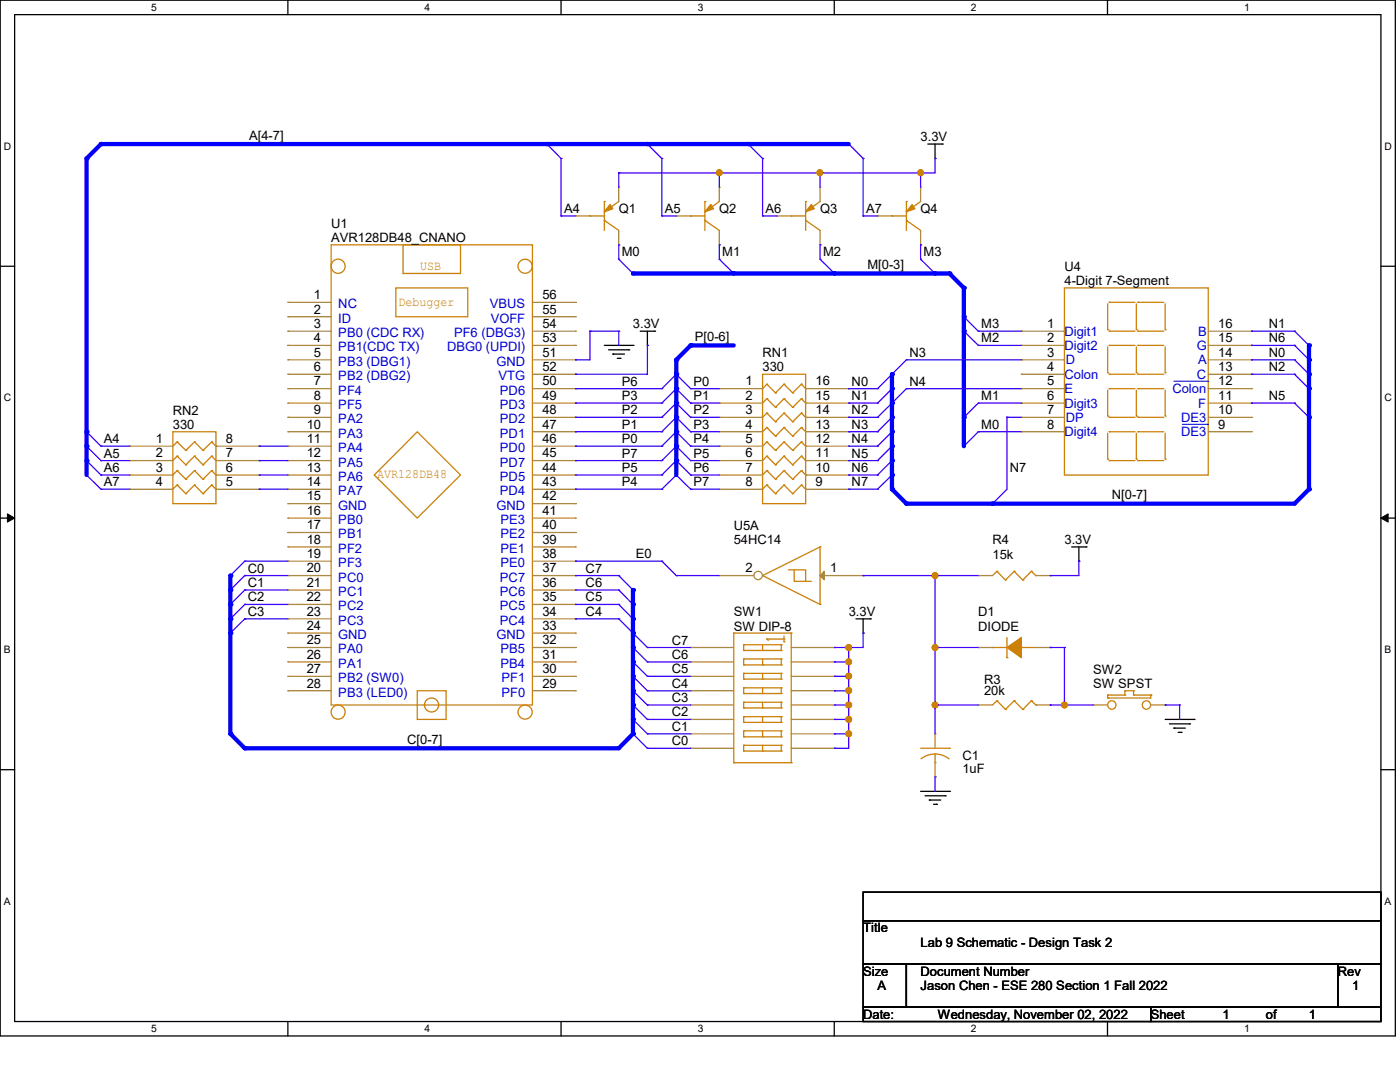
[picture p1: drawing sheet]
<svg xmlns="http://www.w3.org/2000/svg" width="279mm" height="216mm" viewBox="0 0 279 216" stroke-linecap="round" stroke-linejoin="round" font-family="sans-serif">
<path d="M0 0h278.5v206.7h-278.5zM2.9 2.9h272.7v200.9h-272.7z" fill="none" stroke="#000" stroke-width=".25"/>
<g fill="#fff">
<path d="M30.2 .3h1.1v2.3h-1.1z"/>
<path d="M30.2 204.1h1.1v2.3h-1.1z"/>
</g>
<path d="M57.4 0v2.9M57.4 203.8v2.9" fill="none" stroke="#000" stroke-width=".25"/>
<g fill="#fff">
<path d="M84.7 .3h1.1v2.3h-1.1z"/>
<path d="M84.7 204.1h1.1v2.3h-1.1z"/>
</g>
<path d="M112 0v2.9M112 203.8v2.9" fill="none" stroke="#000" stroke-width=".25"/>
<g fill="#fff">
<path d="M139.2 .3h1.1v2.3h-1.1z"/>
<path d="M139.2 204.1h1.1v2.3h-1.1z"/>
</g>
<path d="M166.5 0v2.9M166.5 203.8v2.9" fill="none" stroke="#000" stroke-width=".25"/>
<g fill="#fff">
<path d="M193.8 .3h1.1v2.3h-1.1z"/>
<path d="M193.8 204.1h1.1v2.3h-1.1z"/>
</g>
<path d="M221 0v2.9M221 203.8v2.9" fill="none" stroke="#000" stroke-width=".25"/>
<g fill="#fff">
<path d="M248.3 .3h1.1v2.3h-1.1z"/>
<path d="M248.3 204.1h1.1v2.3h-1.1z"/>
<path d="M.8 28h1.4v2.3h-1.4z"/>
<path d="M276.3 28h1.4v2.3h-1.4z"/>
<path d="M.8 78.2h1.4v2.3h-1.4z"/>
<path d="M276.3 78.2h1.4v2.3h-1.4z"/>
</g>
<path d="M0 53.1h2.9M275.6 53.1h2.9" fill="none" stroke="#000" stroke-width=".25"/>
<g fill="#fff">
<path d="M.8 128.5h1.3v2.2h-1.3z"/>
<path d="M276.3 128.5h1.3v2.2h-1.3z"/>
</g>
<path d="M0 103.4h2.9M275.6 103.4h2.9" fill="none" stroke="#000" stroke-width=".25"/>
<path d="M1.5 102.5l1.4 .9-1.4 .8zM275.6 103.4l1.4-.9v1.7z" fill="#000" stroke="#000" stroke-width=".2"/>
<g fill="#fff">
<path d="M.8 178.7h1.3v2.2h-1.3z"/>
<path d="M276.3 178.7h1.3v2.2h-1.3z"/>
</g>
<g fill="none" stroke="#000" stroke-width=".25">
<path d="M185.2 28.7h2.8M186.6 31.6h.1M186.6 28.7v2.9M188 28.7h.1M120.6 68.9h5.7M121.5 69.8h4M122.3 70.7h.1M122.3 70.7h2.3M123.2 71.5h.5M123.7 71.5h.1M125.5 69.8h.1M126.3 68.9h.1"/>
<path d="M127.8 66.1h2.8M129.2 68.9h.1M129.2 66.1v2.8M130.6 66.1h.1M213.9 109.1h2.8M215.3 112h.1M215.3 109.1v2.9M216.7 109.1h.1M170.8 123.5h2.9M172.3 126.3h.1M172.3 123.5v2.8M173.7 123.5h.1"/>
<path d="M0 153.6h2.9M183.7 157.9h5.8M184.6 158.8h4M185.5 159.6h.1M185.5 159.6h2.2M188.6 158.8h.1M189.5 157.9h.1M232.5 143.6h5.8M233.4 144.4h4M234.3 145.3h.1M234.3 145.3h2.3M235.1 146.1h.6"/>
<path d="M235.7 146.1h.1M237.4 144.4h.1M238.3 143.6h.1M275.6 153.6h2.9M172.3 178h103.3v5.7h-103.3zM186.3 160.5h.6M186.9 160.5h.1M172.3 183.7h103.3v8.7h-103.3zM172.3 192.4h8.6v8.6h-8.6zM180.9 192.4h86.1v8.6h-86.1zM267 192.4h8.6v8.6h-8.6zM172.3 201h57.4v2.8h-57.4z"/>
<path d="M229.7 201h45.9v2.8h-45.9z"/>
</g>
<g fill="none" stroke="#4200ff" stroke-width=".25">
<path d="M109.1 28.7h.1M109.1 28.7l2.9 2.9M129.2 28.7h.1M129.2 28.7l2.9 2.9M149.3 28.7h.1M149.3 28.7l2.9 2.9M169.4 28.7h.1M169.4 28.7l2.9 2.9M123.5 51.7h.1M123.5 51.7l2.8 2.9M143.6 51.7h.1M143.6 51.7l2.8 2.9"/>
<path d="M163.7 51.7h.1M163.7 51.7l2.8 2.9M183.7 51.7h.1M183.7 51.7l2.9 2.9M132.1 77.6h.1M135 74.7h.1M135 77.6h.1M135 74.7l2.8 2.9M135 74.7l-2.9 2.9M135 77.6l2.8 2.8M135 77.6l-2.9 2.8M175.1 77.6h.1"/>
<path d="M178 74.7h.1M178 74.7l-2.9 2.9M178 77.6l-2.9 2.8M180.9 71.8l-2.9 2.9M180.9 77.6l-2.9 2.8M192.4 63.2h.1M192.4 66.1h.1M192.4 63.2l2.8 2.9M192.4 66.1l2.8 2.8M258.4 66.1h.1M258.4 68.9h.1M258.4 71.8h.1"/>
<path d="M258.4 74.7h.1M258.4 66.1l2.8 2.8M258.4 68.9l2.8 2.9M258.4 71.8l2.8 2.9M258.4 74.7l2.8 2.9M17.3 86.1h.1M17.3 89h.1M17.3 91.9h.1M17.3 94.8h.1M17.3 86.1l2.9 2.9M17.3 89l2.9 2.9M17.3 91.9l2.9 2.9"/>
<path d="M17.3 94.8l2.9 2.8M132.1 80.4h.1M132.1 83.3h.1M132.1 86.1h.1M132.1 89h.1M132.1 91.9h.1M132.1 94.8h.1M132.1 97.6h.1M135 80.4h.1M135 83.3h.1M135 86.1h.1M135 89h.1"/>
<path d="M135 91.9h.1M135 94.8h.1M135 80.4l2.8 2.9M135 80.4l-2.9 2.9M135 83.3l2.8 2.8M135 83.3l-2.9 2.8M135 86.1l2.8 2.9M135 86.1l-2.9 2.9M135 89l2.8 2.9M135 89l-2.9 2.9M135 91.9l2.8 2.9M135 91.9l-2.9 2.9"/>
<path d="M135 94.8l2.8 2.8M135 94.8l-2.9 2.8M175.1 80.4h.1M175.1 83.3h.1M175.1 86.1h.1M175.1 89h.1M175.1 91.9h.1M175.1 94.8h.1M175.1 97.6h.1M178 80.4h.1M178 80.4l-2.9 2.9M178 83.3l-2.9 2.8"/>
<path d="M178 86.1l-2.9 2.9M178 89l-2.9 2.9M178 91.9l-2.9 2.9M178 94.8l-2.9 2.8M192.4 83.3h.1M192.4 89h.1M195.2 80.4l-2.8 2.9M195.2 86.1l-2.8 2.9M201 97.6l-2.9 2.9M258.4 80.4h.1M258.4 80.4l2.8 2.9M46 114.9h.1"/>
<path d="M48.9 114.9h.1M48.9 117.7h.1M48.9 112l-2.9 2.9M48.9 114.9l-2.9 2.8M48.9 117.7l-2.9 2.9M123.5 114.9h.1M123.5 117.7h.1M123.5 114.9l2.8 2.8M123.5 117.7l2.8 2.9M132.1 112h.1M132.1 112l2.9 2.9M198.1 100.5h.1"/>
<path d="M48.9 120.6h.1M48.9 123.5h.1M48.9 120.6l-2.9 2.9M48.9 123.5l-2.9 2.8M123.5 120.6h.1M123.5 123.5h.1M123.5 120.6l2.8 2.9M123.5 123.5l5.7 5.7M126.3 137.8h.1M126.3 135h.1M126.3 126.3h.1M126.3 129.2h.1"/>
<path d="M126.3 132.1h.1M126.3 137.8l2.9 2.9M126.3 135l2.9 2.8M126.3 129.2l2.9 2.9M126.3 132.1l2.9 2.9M126.3 146.4h.1M126.3 143.6h.1M126.3 140.7h.1M126.3 146.4l2.9 2.9M126.3 143.6l2.9 2.8M126.3 140.7l2.9 2.9"/>
</g>
<g fill="none" stroke="#cc8006" stroke-width=".25">
<path d="M117.7 43.1h.1M117.7 43.1h2.9M120.6 44h.1M120.6 42.2h.1M120.6 40.2h.1M120.6 44l2.9 2M120.6 40.2v5.8M123.5 40.2l-2.9 2M137.8 43.1h.1M137.8 43.1h2.9M140.7 44h.1M140.7 42.2h.1"/>
<path d="M140.7 40.2h.1M140.7 44l2.9 2M140.7 40.2v5.8M143.6 40.2l-2.9 2M157.9 43.1h.1M157.9 43.1h2.9M160.8 44h.1M160.8 42.2h.1M160.8 40.2h.1M160.8 44l2.9 2M160.8 40.2v5.8M163.7 40.2l-2.9 2"/>
<path d="M178 43.1h.1M178 43.1h2.9M180.9 44h.1M180.9 42.2h.1M180.9 40.2h.1M180.9 44l2.8 2M180.9 40.2v5.8M183.7 40.2l-2.8 2M152.2 74.7h8.6v25.8h-8.6zM153 76.7h.1M153 79.5h.1M153 76.7l1.8 1.7"/>
<path d="M153 76.7l-.8 .9M153 79.5l1.8 1.8M153 79.5l-.8 .9M154.8 78.4h.1M156.5 76.7h.1M156.5 79.5h.1M156.5 76.7l1.7 1.7M156.5 76.7l-1.7 1.7M156.5 79.5l1.7 1.8M156.5 79.5l-1.7 1.8M158.2 78.4h.1M159.9 76.7h.1"/>
<path d="M159.9 79.5h.1M159.9 76.7l.9 .9M159.9 76.7l-1.7 1.7M159.9 79.5l.9 .9M159.9 79.5l-1.7 1.8M160.8 77.6h.1M34.5 86.1h8.6v14.4h-8.6zM35.3 88.2h.1M35.3 91h.1M35.3 93.9h.1M35.3 96.8h.1M35.3 88.2l1.8 1.7"/>
<path d="M35.3 88.2l-.8 .8M35.3 91l1.8 1.8M35.3 91l-.8 .9M35.3 93.9l1.8 1.7M35.3 93.9l-.8 .9M35.3 96.8l1.8 1.7M35.3 96.8l-.8 .8M37.1 89.9h.1M37.1 92.8h.1M37.1 95.6h.1M37.1 98.5h.1M38.8 88.2h.1"/>
<path d="M38.8 91h.1M38.8 93.9h.1M38.8 96.8h.1M38.8 88.2l1.7 1.7M38.8 88.2l-1.7 1.7M38.8 91l1.7 1.8M38.8 91l-1.7 1.8M38.8 93.9l1.7 1.7M38.8 93.9l-1.7 1.7M38.8 96.8l1.7 1.7M38.8 96.8l-1.7 1.7M40.5 89.9h.1"/>
<path d="M40.5 92.8h.1M40.5 95.6h.1M40.5 98.5h.1M42.2 88.2h.1M42.2 91h.1M42.2 93.9h.1M42.2 96.8h.1M42.2 88.2l.9 .8M42.2 88.2l-1.7 1.7M42.2 91l.9 .9M42.2 91l-1.7 1.8M42.2 93.9l.9 .9"/>
<path d="M42.2 93.9l-1.7 1.7M42.2 96.8l.9 .8M42.2 96.8l-1.7 1.7M43.1 89h.1M43.1 91.9h.1M43.1 94.8h.1M43.1 97.6h.1M153 82.4h.1M153 85.3h.1M153 88.2h.1M153 91h.1M153 93.9h.1"/>
<path d="M153 96.8h.1M153 82.4l1.8 1.8M153 82.4l-.8 .9M153 85.3l1.8 1.7M153 85.3l-.8 .8M153 88.2l1.8 1.7M153 88.2l-.8 .8M153 91l1.8 1.8M153 91l-.8 .9M153 93.9l1.8 1.7M153 93.9l-.8 .9M153 96.8l1.8 1.7"/>
<path d="M153 96.8l-.8 .8M154.8 81.3h.1M154.8 84.2h.1M154.8 87h.1M154.8 89.9h.1M154.8 92.8h.1M154.8 95.6h.1M154.8 98.5h.1M156.5 82.4h.1M156.5 85.3h.1M156.5 88.2h.1M156.5 91h.1"/>
<path d="M156.5 93.9h.1M156.5 96.8h.1M156.5 82.4l1.7 1.8M156.5 82.4l-1.7 1.8M156.5 85.3l1.7 1.7M156.5 85.3l-1.7 1.7M156.5 88.2l1.7 1.7M156.5 88.2l-1.7 1.7M156.5 91l1.7 1.8M156.5 91l-1.7 1.8M156.5 93.9l1.7 1.7M156.5 93.9l-1.7 1.7"/>
<path d="M156.5 96.8l1.7 1.7M156.5 96.8l-1.7 1.7M158.2 81.3h.1M158.2 84.2h.1M158.2 87h.1M158.2 89.9h.1M158.2 92.8h.1M158.2 95.6h.1M158.2 98.5h.1M159.9 82.4h.1M159.9 85.3h.1M159.9 88.2h.1"/>
<path d="M159.9 91h.1M159.9 93.9h.1M159.9 96.8h.1M159.9 82.4l.9 .9M159.9 82.4l-1.7 1.8M159.9 85.3l.9 .8M159.9 85.3l-1.7 1.7M159.9 88.2l.9 .8M159.9 88.2l-1.7 1.7M159.9 91l.9 .9M159.9 91l-1.7 1.8M159.9 93.9l.9 .9"/>
<path d="M159.9 93.9l-1.7 1.7M159.9 96.8l.9 .8M159.9 96.8l-1.7 1.7M160.8 80.4h.1M160.8 83.3h.1M160.8 86.1h.1M160.8 89h.1M160.8 91.9h.1M160.8 94.8h.1M160.8 97.6h.1M152.2 114.9h.1M152.2 114.9l11.5 5.7"/>
<path d="M157.4 113.7h3.4v2.3M158.5 113.7v2.3h3.4M163.7 109.1h.1M163.7 109.1v11.5M163.7 109.1l-11.5 5.8M199 114h.1M199 114l-.9 .9M199 114l1.7 1.7M200.7 115.7h.1M202.4 114h.1M202.4 114l-1.7 1.7M202.4 114l1.7 1.7"/>
<path d="M204.1 115.7h.1M205.8 114h.1M205.8 114l-1.7 1.7M205.8 114l.9 .9M206.7 114.9h.1M163.7 120.6h.1M198.1 129.2h.1M198.1 129.2h2.9M199 139.8h.1M199 139.8l-.9 .9M199 139.8l1.7 1.8M201 131.2h.1"/>
<path d="M201 127.2v4M202.4 139.8h.1M202.4 139.8l-1.7 1.8M202.4 139.8l1.7 1.8M203.8 129.2h.1M203.8 129.2h2.9M205.8 139.8h.1M205.8 139.8l-1.7 1.8M205.8 139.8l.9 .9M221.1 139.3h.1M221.1 138.7h.1M221.1 138.7v.6"/>
<path d="M221.1 138.7h3.4M224.5 138.7h.1M224.5 137.8h.1M224.5 137.8v.9M224.5 137.8h1.7M226.2 137.8h.1M226.2 138.7h.1M226.2 138.7h3.5M226.2 137.8v.9M229.7 138.7h.1M229.7 138.7v.6h-8.6M183.7 149.3h5.8"/>
<path d="M186.6 152.2h.1M186.6 150.5l1.5 .2 1.3 .7M186.6 150.5l-1.5 .2-1.3 .7M186.6 150.5v1.7M189.5 149.3h.1M200.7 141.6h.1M204.1 141.6h.1M206.7 140.7h.1"/>
<circle cx="221.9" cy="140.7" r=".83"/>
<circle cx="228.8" cy="140.7" r=".83"/>
</g>
<g fill="none" stroke="#a84" stroke-width=".25">
<path d="M123.5 37.4h.1M123.5 37.4v2.8M143.6 37.4h.1M143.6 37.4v2.8M163.7 37.4h.1M163.7 37.4v2.8M183.7 37.4h.1M183.7 37.4v2.8M114.9 43.1h.1M114.9 43.1h2.8M123.5 48.9h.1M123.5 46v2.9"/>
<path d="M135 43.1h.1M135 43.1h2.8M143.6 48.9h.1M143.6 46v2.9M155 43.1h.1M155 43.1h2.9M163.7 48.9h.1M163.7 46v2.9M175.1 43.1h.1M175.1 43.1h2.9M183.7 48.9h.1M183.7 46v2.9"/>
<path d="M143.6 77.6h.1M143.6 77.6h8.6M160.8 77.6h8.6M169.4 77.6h.1M25.9 89h.1M25.9 91.9h.1M25.9 94.8h.1M25.9 97.6h.1M25.9 89h8.6M25.9 91.9h8.6M25.9 94.8h8.6M25.9 97.6h8.6"/>
<path d="M43.1 89h8.6M43.1 91.9h8.6M43.1 94.8h8.6M43.1 97.6h8.6M51.7 97.6h.1M51.7 94.8h.1M51.7 91.9h.1M51.7 89h.1M143.6 80.4h.1M143.6 83.3h.1M143.6 86.1h.1M143.6 89h.1"/>
<path d="M143.6 91.9h.1M143.6 94.8h.1M143.6 97.6h.1M143.6 80.4h8.6M143.6 83.3h8.6M143.6 86.1h8.6M143.6 89h8.6M143.6 91.9h8.6M143.6 94.8h8.6M143.6 97.6h8.6M160.8 80.4h8.6M160.8 83.3h8.6"/>
<path d="M160.8 86.1h8.6M160.8 89h8.6M160.8 91.9h8.6M160.8 94.8h8.6M160.8 97.6h8.6M169.4 97.6h.1M169.4 94.8h.1M169.4 91.9h.1M169.4 89h.1M169.4 86.1h.1M169.4 83.3h.1M169.4 80.4h.1"/>
<path d="M163.7 114.9h8.6M172.3 114.9h.1M195.2 114.9h.1M195.2 114.9h2.9M206.7 114.9h2.9M209.6 114.9h.1M195.2 129.2h.1M195.2 129.2h2.9M206.7 129.2h2.9M209.6 129.2h.1M186.6 146.4h.1M186.6 155h.1"/>
<path d="M186.6 146.4v2.9M186.6 152.2v2.8M195.2 140.7h.1M195.2 140.7h2.9M206.7 140.7h2.9M209.6 140.7h.1M218.2 140.7h.1M218.2 140.7h2.9M229.7 140.7h2.8M232.5 140.7h.1"/>
</g>
<g fill="#cc8006" stroke="#cc8006" stroke-width=".25">
<path d="M182 40.8l.6 .9-1.7 .5z"/>
<path d="M161.9 40.8l.6 .9-1.7 .5z"/>
<path d="M141.9 40.8l.5 .9-1.7 .5z"/>
<path d="M121.8 40.8l.5 .9-1.7 .5z"/>
<path d="M201 129.2l2.8-2v4z" fill-rule="evenodd"/>
</g>
<path d="M163.7 114.9l.8-.9v1.7z" fill="#a84" stroke="#a84" stroke-width=".25"/>
<circle cx="151.3" cy="114.8" r=".84" fill="#fff" stroke="#a84" stroke-width=".25"/>
<g fill="none" stroke="#a84" stroke-width=".25">
<path d="M57.4 63.2h.1M57.4 60.3h.1M57.4 77.6h.1M57.4 66.1h.1M57.4 68.9h.1M57.4 74.7h.1M57.4 71.8h.1M57.4 71.8h8.7M57.4 68.9h8.7M57.4 66.1h8.7M57.4 74.7h8.7M57.4 77.6h8.7"/>
<path d="M57.4 63.2h8.7M57.4 60.3h8.7M106.3 71.8h8.6M106.3 68.9h8.6M106.3 66.1h8.6M106.3 74.7h8.6M106.3 77.6h8.6M106.3 63.2h8.6M106.3 60.3h8.6M114.9 68.9h.1M114.9 71.8h.1M114.9 77.6h.1"/>
<path d="M114.9 66.1h.1M114.9 60.3h.1M114.9 63.2h.1M114.9 74.7h.1M203.8 66.1h.1M203.8 68.9h.1M203.8 71.8h.1M203.8 74.7h.1M203.8 77.6h.1M203.8 71.8h8.6M203.8 68.9h8.6M203.8 66.1h8.6"/>
<path d="M203.8 74.7h8.6M203.8 77.6h8.6M241.1 71.8h8.7M241.1 68.9h8.7M241.1 66.1h8.7M241.1 74.7h8.7M241.1 77.6h8.7M249.8 71.8h.1M249.8 68.9h.1M249.8 66.1h.1M249.8 77.6h.1M249.8 74.7h.1"/>
<path d="M57.4 80.4h.1M57.4 83.3h.1M57.4 86.1h.1M57.4 89h.1M57.4 91.9h.1M57.4 94.8h.1M57.4 97.6h.1M57.4 80.4h8.7M57.4 83.3h8.7M57.4 86.1h8.7M57.4 89h8.7M57.4 91.9h8.7"/>
<path d="M57.4 94.8h8.7M57.4 97.6h8.7M106.3 80.4h8.6M106.3 83.3h8.6M106.3 86.1h8.6M106.3 89h8.6M106.3 91.9h8.6M106.3 94.8h8.6M106.3 97.6h8.6M114.9 97.6h.1M114.9 94.8h.1M114.9 91.9h.1"/>
<path d="M114.9 89h.1M114.9 86.1h.1M114.9 83.3h.1M114.9 80.4h.1M203.8 80.4h.1M203.8 83.3h.1M203.8 86.1h.1M203.8 80.4h8.6M203.8 83.3h8.6M203.8 86.1h8.6M241.1 80.4h8.7M241.1 83.3h8.7"/>
<path d="M241.1 86.1h8.7M249.8 86.1h.1M249.8 83.3h.1M249.8 80.4h.1M57.4 100.5h.1M57.4 114.9h.1M57.4 117.7h.1M57.4 103.4h.1M57.4 106.3h.1M57.4 109.1h.1M57.4 112h.1M57.4 114.9h8.7"/>
<path d="M57.4 100.5h8.7M57.4 117.7h8.7M57.4 103.4h8.7M57.4 106.3h8.7M57.4 109.1h8.7M57.4 112h8.7M106.3 114.9h8.6M106.3 100.5h8.6M106.3 117.7h8.6M106.3 103.4h8.6M106.3 106.3h8.6M106.3 109.1h8.6"/>
<path d="M106.3 112h8.6M114.9 100.5h.1M114.9 112h.1M114.9 109.1h.1M114.9 106.3h.1M114.9 103.4h.1M114.9 117.7h.1M114.9 114.9h.1M143.6 114.9h.1M143.6 114.9h6.9M57.4 126.3h.1M57.4 120.6h.1"/>
<path d="M57.4 123.5h.1M57.4 129.2h.1M57.4 132.1h.1M57.4 135h.1M57.4 137.8h.1M57.4 129.2h8.7M57.4 132.1h8.7M57.4 135h8.7M57.4 137.8h8.7M57.4 126.3h8.7M57.4 120.6h8.7M57.4 123.5h8.7"/>
<path d="M106.3 129.2h8.6M106.3 132.1h8.6M106.3 135h8.6M106.3 137.8h8.6M106.3 126.3h8.6M106.3 120.6h8.6M106.3 123.5h8.6M114.9 126.3h.1M114.9 123.5h.1M114.9 120.6h.1M114.9 137.8h.1M114.9 135h.1"/>
<path d="M114.9 132.1h.1M114.9 129.2h.1M137.8 129.2h.1M137.8 132.1h.1M137.8 135h.1M137.8 137.8h.1M137.8 129.2h8.6M137.8 132.1h8.6M137.8 135h8.6M137.8 137.8h8.6M157.9 129.2h8.6M157.9 132.1h8.6"/>
<path d="M157.9 135h8.6M157.9 137.8h8.6M166.5 129.2h.1M166.5 132.1h.1M166.5 135h.1M166.5 137.8h.1M137.8 140.7h.1M137.8 143.6h.1M137.8 146.4h.1M137.8 149.3h.1M137.8 140.7h8.6M137.8 143.6h8.6"/>
<path d="M137.8 146.4h8.6M137.8 149.3h8.6M157.9 140.7h8.6M157.9 143.6h8.6M157.9 146.4h8.6M157.9 149.3h8.6M166.5 140.7h.1M166.5 143.6h.1M166.5 146.4h.1M166.5 149.3h.1"/>
</g>
<g fill="none" stroke="#cc8006" stroke-width=".25">
<path d="M66.1 48.9h40.2v91.8h-40.2zM79 57.4h14.3v5.8h-14.3zM80.4 48.9h11.5v5.7h-11.5zM212.4 57.4h28.7v37.4h-28.7zM221.1 65.8h.1M221.1 74.4h.1M221.1 60.6v5.2M221.1 69.2v5.2M221.1 77.9v5.1M221.4 60.3h.1M221.4 66.1h.1M221.4 74.7h.1"/>
<path d="M221.4 68.9h.1M221.4 77.6h.1M221.4 60.3h5.1M221.4 66.1h5.1M221.4 68.9h5.1M221.4 74.7h5.1M221.4 77.6h5.1M226.8 65.8h.1M226.8 74.4h.1M226.8 60.6v5.2M226.8 69.2v5.2M226.8 77.9v5.1"/>
<path d="M227.1 60.3h.1M227.1 66.1h.1M227.1 68.9h.1M227.1 74.7h.1M227.1 77.6h.1M227.1 60.3h5.1M227.1 66.1h5.1M227.1 68.9h5.1M227.1 74.7h5.1M227.1 77.6h5.1M232.5 65.8h.1M232.5 74.4h.1"/>
<path d="M232.5 60.6v5.2M232.5 69.2v5.2M232.5 77.9v5.1M83.3 86.1l8.6 8.7-8.6 8.6-8.6-8.6zM221.1 83h.1M221.1 91.6h.1M221.1 86.4v5.2M221.4 83.3h.1M221.4 91.9h.1M221.4 86.1h.1M221.4 83.3h5.1M221.4 86.1h5.1"/>
<path d="M221.4 91.9h5.1M226.8 83h.1M226.8 91.6h.1M226.8 86.4v5.2M227.1 83.3h.1M227.1 86.1h.1M227.1 91.9h.1M227.1 83.3h5.1M227.1 86.1h5.1M227.1 91.9h5.1M232.5 83h.1M232.5 91.6h.1"/>
<path d="M232.5 86.4v5.2M83.3 137.8h5.7v5.8h-5.7zM146.4 126.3h.1M146.4 126.3v25.9M146.4 126.3h11.5M148.4 129.8h.1M148.4 128.7h.1M148.4 132.7h.1M148.4 131.5h.1M148.4 135.5h.1M148.4 134.4h.1M148.4 138.4h.1"/>
<path d="M148.4 137.2h.1M148.4 128.7h7.5M148.4 129.8h7.5M148.4 128.7v1.1M148.4 131.5v1.2M148.4 134.4v1.1M148.4 137.2v1.2M148.4 131.5h7.5M148.4 132.7h7.5M148.4 134.4h7.5M148.4 135.5h7.5M148.4 137.2h7.5"/>
<path d="M148.4 138.4h7.5M152.2 129.8h.1M152.2 132.7h.1M152.2 135.5h.1M152.2 138.4h.1M152.2 128.7v1.1M152.2 131.5v1.2M152.2 134.4v1.1M152.2 137.2v1.2M153 127.5h.1M153 127.5l.3 .3M153 127.5h3.5"/>
<path d="M155.9 128.7h.1M155.9 129.8h.1M155.9 131.5h.1M155.9 132.7h.1M155.9 134.4h.1M155.9 135.5h.1M155.9 137.2h.1M155.9 138.4h.1M155.9 128.7v1.1M155.9 131.5v1.2M155.9 134.4v1.1M155.9 137.2v1.2"/>
<path d="M156.5 127.5h.1M156.5 128.1h.1M156.5 126.9v1.2M157.9 126.3h.1M157.9 126.3v25.9M146.4 152.2h.1M146.4 152.2h11.5M148.4 141.3h.1M148.4 140.1h.1M148.4 144.1h.1M148.4 143h.1M148.4 147h.1"/>
<path d="M148.4 145.8h.1M148.4 149.9h.1M148.4 148.7h.1M148.4 140.1v1.2M148.4 143v1.1M148.4 145.8v1.2M148.4 148.7v1.2M148.4 140.1h7.5M148.4 141.3h7.5M148.4 143h7.5M148.4 144.1h7.5M148.4 145.8h7.5"/>
<path d="M148.4 147h7.5M148.4 148.7h7.5M148.4 149.9h7.5M152.2 141.3h.1M152.2 144.1h.1M152.2 147h.1M152.2 149.9h.1M152.2 140.1v1.2M152.2 143v1.1M152.2 145.8v1.2M152.2 148.7v1.2M155.9 140.1h.1"/>
<path d="M155.9 141.3h.1M155.9 143h.1M155.9 144.1h.1M155.9 145.8h.1M155.9 147h.1M155.9 148.7h.1M155.9 149.9h.1M155.9 140.1v1.2M155.9 143v1.1M155.9 145.8v1.2M155.9 148.7v1.2M157.9 152.2h.1"/>
<circle cx="67.5" cy="53.1" r="1.41"/>
<circle cx="104.8" cy="53.1" r="1.41"/>
<circle cx="67.5" cy="142.1" r="1.41"/>
<circle cx="86.1" cy="140.7" r="1.41"/>
<circle cx="104.8" cy="142.1" r="1.41"/>
</g>
<path d="M234.3 76.1h6.7M241 76.1h.1M236 84.7h5M241 84.7h.1" fill="none" stroke="#00c" stroke-width=".2"/>
<path d="M20.2 28.7h88.9" fill="none" stroke="#00f" stroke-width=".85"/>
<circle cx="20.2" cy="28.7" r=".42" fill="#00f"/>
<path d="M109.1 28.7h20.1" fill="none" stroke="#00f" stroke-width=".85"/>
<circle cx="109.1" cy="28.7" r=".42" fill="#00f"/>
<path d="M129.2 28.7h20.1" fill="none" stroke="#00f" stroke-width=".85"/>
<circle cx="129.2" cy="28.7" r=".42" fill="#00f"/>
<path d="M149.3 28.7h20.1" fill="none" stroke="#00f" stroke-width=".85"/>
<circle cx="149.3" cy="28.7" r=".42" fill="#00f"/>
<path d="M20.2 28.7l-2.9 2.9" fill="none" stroke="#00f" stroke-width=".85"/>
<circle cx="20.2" cy="28.7" r=".42" fill="#00f"/>
<path d="M17.3 31.6v54.5" fill="none" stroke="#00f" stroke-width=".85"/>
<circle cx="17.3" cy="31.6" r=".42" fill="#00f"/>
<g fill="none" stroke="#4200ff" stroke-width=".25">
<path d="M112 31.6h.1M112 31.6v11.5M123.5 34.5h.1M123.5 34.5v2.9M132.1 31.6h.1M132.1 31.6v11.5M143.6 34.5h.1M143.6 34.5v2.9M152.2 31.6h.1M152.2 31.6v11.5M163.7 34.5h.1M163.7 34.5v2.9"/>
<path d="M172.3 31.6h.1M172.3 31.6v11.5M183.7 34.5h.1M183.7 34.5v2.9M186.6 31.6h.1M186.6 31.6v2.9h-63.1M112 43.1h.1M112 43.1h2.9M123.5 48.9h.1M123.5 48.9v2.8M132.1 43.1h.1M132.1 43.1h2.9"/>
<path d="M143.6 48.9h.1M143.6 48.9v2.8M152.2 43.1h.1M152.2 43.1h2.8M163.7 48.9h.1M163.7 48.9v2.8M172.3 43.1h.1M172.3 43.1h2.8M183.7 48.9h.1M183.7 48.9v2.8"/>
</g>
<g fill="#f00" stroke="#f00" stroke-width=".25">
<circle cx="143.6" cy="34.5" r=".55"/>
<circle cx="183.7" cy="34.5" r=".55"/>
<circle cx="163.6" cy="34.5" r=".55"/>
</g>
<path d="M126.3 54.6h20.1" fill="none" stroke="#00f" stroke-width=".85"/>
<circle cx="126.3" cy="54.6" r=".42" fill="#00f"/>
<path d="M146.4 54.6h20.1" fill="none" stroke="#00f" stroke-width=".85"/>
<circle cx="146.4" cy="54.6" r=".42" fill="#00f"/>
<path d="M166.5 54.6h20.1" fill="none" stroke="#00f" stroke-width=".85"/>
<circle cx="166.5" cy="54.6" r=".42" fill="#00f"/>
<path d="M186.6 54.6h2.9" fill="none" stroke="#00f" stroke-width=".85"/>
<circle cx="186.6" cy="54.6" r=".42" fill="#00f"/>
<path d="M189.5 54.6l2.9 2.8" fill="none" stroke="#00f" stroke-width=".85"/>
<circle cx="189.5" cy="54.6" r=".42" fill="#00f"/>
<path d="M192.4 57.4v5.8" fill="none" stroke="#00f" stroke-width=".85"/>
<circle cx="192.4" cy="57.4" r=".42" fill="#00f"/>
<path d="M192.4 63.2v2.9" fill="none" stroke="#00f" stroke-width=".85"/>
<circle cx="192.4" cy="63.2" r=".42" fill="#00f"/>
<path d="M117.7 66.1h.1M117.7 66.1v5.7M117.7 66.1h5.8M123.5 66.1h.1M123.5 66.1v2.8" fill="none" stroke="#4200ff" stroke-width=".25"/>
<path d="M192.4 66.1v17.2" fill="none" stroke="#00f" stroke-width=".85"/>
<circle cx="192.4" cy="66.1" r=".42" fill="#00f"/>
<path d="M129.2 68.9h.1M129.2 68.9v5.8M195.2 66.1h.1M195.2 66.1h8.6M249.8 66.1h.1M249.8 66.1h8.6" fill="none" stroke="#4200ff" stroke-width=".25"/>
<path d="M137.8 68.9h8.6" fill="none" stroke="#00f" stroke-width=".85"/>
<circle cx="137.8" cy="68.9" r=".42" fill="#00f"/>
<path d="M195.2 68.9h.1M195.2 68.9h8.6M249.8 68.9h.1M249.8 68.9h8.6" fill="none" stroke="#4200ff" stroke-width=".25"/>
<path d="M261.2 68.9v2.9" fill="none" stroke="#00f" stroke-width=".85"/>
<circle cx="261.2" cy="68.9" r=".42" fill="#00f"/>
<path d="M114.9 71.8h.1M114.9 71.8h2.8" fill="none" stroke="#4200ff" stroke-width=".25"/>
<path d="M137.8 68.9l-2.8 2.9" fill="none" stroke="#00f" stroke-width=".85"/>
<circle cx="137.8" cy="68.9" r=".42" fill="#00f"/>
<path d="M135 71.8v2.9" fill="none" stroke="#00f" stroke-width=".85"/>
<circle cx="135" cy="71.8" r=".42" fill="#00f"/>
<path d="M180.9 71.8h.1M180.9 71.8h22.9M249.8 71.8h.1M249.8 71.8h8.6" fill="none" stroke="#4200ff" stroke-width=".25"/>
<path d="M261.2 71.8v2.9" fill="none" stroke="#00f" stroke-width=".85"/>
<circle cx="261.2" cy="71.8" r=".42" fill="#00f"/>
<path d="M114.9 74.7h.1M114.9 74.7h14.3" fill="none" stroke="#4200ff" stroke-width=".25"/>
<path d="M135 74.7v2.9" fill="none" stroke="#00f" stroke-width=".85"/>
<circle cx="135" cy="74.7" r=".42" fill="#00f"/>
<path d="M178 74.7v2.9" fill="none" stroke="#00f" stroke-width=".85"/>
<circle cx="178" cy="74.7" r=".42" fill="#00f"/>
<path d="M249.8 74.7h.1M249.8 74.7h8.6" fill="none" stroke="#4200ff" stroke-width=".25"/>
<path d="M261.2 74.7v2.9" fill="none" stroke="#00f" stroke-width=".85"/>
<circle cx="261.2" cy="74.7" r=".42" fill="#00f"/>
<path d="M114.9 77.6h.1M114.9 77.6h17.2" fill="none" stroke="#4200ff" stroke-width=".25"/>
<path d="M135 77.6v2.8" fill="none" stroke="#00f" stroke-width=".85"/>
<circle cx="135" cy="77.6" r=".42" fill="#00f"/>
<path d="M137.8 77.6h.1M137.8 77.6h5.8M169.4 77.6h.1M169.4 77.6h5.7" fill="none" stroke="#4200ff" stroke-width=".25"/>
<path d="M178 77.6v2.8" fill="none" stroke="#00f" stroke-width=".85"/>
<circle cx="178" cy="77.6" r=".42" fill="#00f"/>
<path d="M180.9 77.6h.1M180.9 77.6h22.9" fill="none" stroke="#4200ff" stroke-width=".25"/>
<path d="M261.2 77.6v5.7" fill="none" stroke="#00f" stroke-width=".85"/>
<circle cx="261.2" cy="77.6" r=".42" fill="#00f"/>
<path d="M114.9 80.4h.1M114.9 80.4h17.2" fill="none" stroke="#4200ff" stroke-width=".25"/>
<path d="M135 80.4v2.9" fill="none" stroke="#00f" stroke-width=".85"/>
<circle cx="135" cy="80.4" r=".42" fill="#00f"/>
<path d="M137.8 80.4h.1M137.8 80.4h5.8M169.4 80.4h.1M169.4 80.4h5.7" fill="none" stroke="#4200ff" stroke-width=".25"/>
<path d="M178 80.4v2.9" fill="none" stroke="#00f" stroke-width=".85"/>
<circle cx="178" cy="80.4" r=".42" fill="#00f"/>
<path d="M114.9 83.3h.1M114.9 83.3h17.2M195.2 80.4h.1M195.2 80.4h8.6M249.8 80.4h.1M249.8 80.4h8.6" fill="none" stroke="#4200ff" stroke-width=".25"/>
<path d="M135 83.3v2.8" fill="none" stroke="#00f" stroke-width=".85"/>
<circle cx="135" cy="83.3" r=".42" fill="#00f"/>
<path d="M137.8 83.3h.1M137.8 83.3h5.8M169.4 83.3h.1M169.4 83.3h5.7" fill="none" stroke="#4200ff" stroke-width=".25"/>
<path d="M178 83.3v2.8" fill="none" stroke="#00f" stroke-width=".85"/>
<circle cx="178" cy="83.3" r=".42" fill="#00f"/>
<path d="M192.4 83.3v5.7" fill="none" stroke="#00f" stroke-width=".85"/>
<circle cx="192.4" cy="83.3" r=".42" fill="#00f"/>
<path d="M201 83.3h.1M201 83.3h2.8M201 83.3v14.3" fill="none" stroke="#4200ff" stroke-width=".25"/>
<path d="M261.2 83.3v14.3" fill="none" stroke="#00f" stroke-width=".85"/>
<circle cx="261.2" cy="83.3" r=".42" fill="#00f"/>
<path d="M17.3 86.1v2.9" fill="none" stroke="#00f" stroke-width=".85"/>
<circle cx="17.3" cy="86.1" r=".42" fill="#00f"/>
<path d="M114.9 86.1h.1M114.9 86.1h17.2" fill="none" stroke="#4200ff" stroke-width=".25"/>
<path d="M135 86.1v2.9" fill="none" stroke="#00f" stroke-width=".85"/>
<circle cx="135" cy="86.1" r=".42" fill="#00f"/>
<path d="M137.8 86.1h.1M137.8 86.1h5.8M169.4 86.1h.1M169.4 86.1h5.7" fill="none" stroke="#4200ff" stroke-width=".25"/>
<path d="M178 86.1v2.9" fill="none" stroke="#00f" stroke-width=".85"/>
<circle cx="178" cy="86.1" r=".42" fill="#00f"/>
<path d="M195.2 86.1h.1M195.2 86.1h8.6" fill="none" stroke="#4200ff" stroke-width=".25"/>
<path d="M17.3 89v2.9" fill="none" stroke="#00f" stroke-width=".85"/>
<circle cx="17.3" cy="89" r=".42" fill="#00f"/>
<path d="M20.2 89h.1M20.2 89h5.7M51.7 89h.1M51.7 89h5.7M114.9 89h.1M114.9 89h17.2" fill="none" stroke="#4200ff" stroke-width=".25"/>
<path d="M135 89v2.9" fill="none" stroke="#00f" stroke-width=".85"/>
<circle cx="135" cy="89" r=".42" fill="#00f"/>
<path d="M137.8 89h.1M137.8 89h5.8M169.4 89h.1M169.4 89h5.7" fill="none" stroke="#4200ff" stroke-width=".25"/>
<path d="M178 89v2.9" fill="none" stroke="#00f" stroke-width=".85"/>
<circle cx="178" cy="89" r=".42" fill="#00f"/>
<path d="M17.3 91.9v2.9" fill="none" stroke="#00f" stroke-width=".85"/>
<circle cx="17.3" cy="91.9" r=".42" fill="#00f"/>
<path d="M20.2 91.9h.1M20.2 91.9h5.7M51.7 91.9h.1M51.7 91.9h5.7M114.9 91.9h.1M114.9 91.9h17.2" fill="none" stroke="#4200ff" stroke-width=".25"/>
<path d="M135 91.9v2.9" fill="none" stroke="#00f" stroke-width=".85"/>
<circle cx="135" cy="91.9" r=".42" fill="#00f"/>
<path d="M137.8 91.9h.1M137.8 91.9h5.8M169.4 91.9h.1M169.4 91.9h5.7" fill="none" stroke="#4200ff" stroke-width=".25"/>
<path d="M178 91.9v2.9" fill="none" stroke="#00f" stroke-width=".85"/>
<circle cx="178" cy="91.9" r=".42" fill="#00f"/>
<path d="M20.2 94.8h.1M20.2 94.8h5.7M51.7 94.8h.1M51.7 94.8h5.7M114.9 94.8h.1M114.9 94.8h17.2M137.8 94.8h.1M137.8 94.8h5.8M169.4 94.8h.1M169.4 94.8h5.7" fill="none" stroke="#4200ff" stroke-width=".25"/>
<path d="M178 94.8v2.8" fill="none" stroke="#00f" stroke-width=".85"/>
<circle cx="178" cy="94.8" r=".42" fill="#00f"/>
<path d="M20.2 97.6h.1M20.2 97.6h5.7M51.7 97.6h.1M51.7 97.6h5.7M114.9 97.6h.1M114.9 97.6h17.2M137.8 97.6h.1M137.8 97.6h5.8M169.4 97.6h.1M169.4 97.6h5.7" fill="none" stroke="#4200ff" stroke-width=".25"/>
<path d="M178 97.6l2.9 2.9" fill="none" stroke="#00f" stroke-width=".85"/>
<circle cx="178" cy="97.6" r=".42" fill="#00f"/>
<path d="M180.9 100.5h17.2" fill="none" stroke="#00f" stroke-width=".85"/>
<circle cx="180.9" cy="100.5" r=".42" fill="#00f"/>
<path d="M198.1 100.5h60.3" fill="none" stroke="#00f" stroke-width=".85"/>
<circle cx="198.1" cy="100.5" r=".42" fill="#00f"/>
<path d="M261.2 97.6l-2.8 2.9" fill="none" stroke="#00f" stroke-width=".85"/>
<circle cx="261.2" cy="97.6" r=".42" fill="#00f"/>
<path d="M48.9 112h.1M48.9 112h8.5M114.9 112h.1M114.9 112h17.2" fill="none" stroke="#4200ff" stroke-width=".25"/>
<path d="M46 114.9v2.8" fill="none" stroke="#00f" stroke-width=".85"/>
<circle cx="46" cy="114.9" r=".42" fill="#00f"/>
<path d="M48.9 114.9h.1M48.9 114.9h8.5M114.9 114.9h.1M114.9 114.9h8.6" fill="none" stroke="#4200ff" stroke-width=".25"/>
<path d="M46 117.7v2.9" fill="none" stroke="#00f" stroke-width=".85"/>
<circle cx="46" cy="117.7" r=".42" fill="#00f"/>
<path d="M48.9 117.7h.1M48.9 117.7h8.5M114.9 117.7h.1M114.9 117.7h8.6" fill="none" stroke="#4200ff" stroke-width=".25"/>
<path d="M126.3 117.7v2.9" fill="none" stroke="#00f" stroke-width=".85"/>
<circle cx="126.3" cy="117.7" r=".42" fill="#00f"/>
<path d="M172.3 126.3h.1M172.3 126.3v2.9" fill="none" stroke="#4200ff" stroke-width=".25"/>
<path d="M46 120.6v2.9" fill="none" stroke="#00f" stroke-width=".85"/>
<circle cx="46" cy="120.6" r=".42" fill="#00f"/>
<path d="M48.9 120.6h.1M48.9 120.6h8.5M114.9 120.6h.1M114.9 120.6h8.6" fill="none" stroke="#4200ff" stroke-width=".25"/>
<path d="M126.3 120.6v2.9" fill="none" stroke="#00f" stroke-width=".85"/>
<circle cx="126.3" cy="120.6" r=".42" fill="#00f"/>
<path d="M129.2 129.2h.1M129.2 129.2h8.6M166.5 129.2h.1M166.5 129.2h5.8M169.4 129.2h.1M169.4 129.2v2.9" fill="none" stroke="#4200ff" stroke-width=".25"/>
<g fill="#f00" stroke="#f00" stroke-width=".25">
<circle cx="169.4" cy="132.1" r=".55"/>
<circle cx="169.4" cy="129.2" r=".55"/>
</g>
<path d="M46 123.5v2.8" fill="none" stroke="#00f" stroke-width=".85"/>
<circle cx="46" cy="123.5" r=".42" fill="#00f"/>
<path d="M48.9 123.5h.1M48.9 123.5h8.5M114.9 123.5h.1M114.9 123.5h8.6" fill="none" stroke="#4200ff" stroke-width=".25"/>
<path d="M126.3 123.5v2.8" fill="none" stroke="#00f" stroke-width=".85"/>
<circle cx="126.3" cy="123.5" r=".42" fill="#00f"/>
<path d="M129.2 132.1h.1M129.2 132.1h8.6M166.5 132.1h.1M166.5 132.1h2.9M169.4 132.1h.1M169.4 132.1v2.9" fill="none" stroke="#4200ff" stroke-width=".25"/>
<circle cx="169.4" cy="134.9" r=".55" fill="#f00" stroke="#f00" stroke-width=".25"/>
<path d="M46 126.3v20.1" fill="none" stroke="#00f" stroke-width=".85"/>
<circle cx="46" cy="126.3" r=".42" fill="#00f"/>
<path d="M126.3 126.3v2.9" fill="none" stroke="#00f" stroke-width=".85"/>
<circle cx="126.3" cy="126.3" r=".42" fill="#00f"/>
<g fill="none" stroke="#4200ff" stroke-width=".25">
<path d="M129.2 135h.1M129.2 137.8h.1M129.2 135h8.6M129.2 137.8h8.6M166.5 135h.1M166.5 137.8h.1M166.5 135h2.9M166.5 137.8h2.9M169.4 135h.1M169.4 137.8h.1M169.4 135v14.3h-2.9M129.2 140.7h.1"/>
<path d="M129.2 143.6h.1M129.2 146.4h.1M129.2 149.3h.1M129.2 140.7h8.6M129.2 143.6h8.6M129.2 146.4h8.6M129.2 149.3h8.6M166.5 140.7h.1M166.5 143.6h.1M166.5 146.4h.1M166.5 149.3h.1M166.5 140.7h2.9"/>
<path d="M166.5 143.6h2.9M166.5 146.4h2.9M169.4 140.7h.1M169.4 143.6h.1M169.4 146.4h.1"/>
</g>
<g fill="#f00" stroke="#f00" stroke-width=".25">
<circle cx="169.4" cy="140.7" r=".55"/>
<circle cx="169.4" cy="137.8" r=".55"/>
<circle cx="169.4" cy="143.6" r=".55"/>
<circle cx="169.4" cy="146.4" r=".55"/>
</g>
<path d="M46 146.4l2.9 2.9" fill="none" stroke="#00f" stroke-width=".85"/>
<circle cx="46" cy="146.4" r=".42" fill="#00f"/>
<path d="M48.9 149.3h74.6" fill="none" stroke="#00f" stroke-width=".85"/>
<circle cx="48.9" cy="149.3" r=".42" fill="#00f"/>
<path d="M126.3 146.4l-2.8 2.9" fill="none" stroke="#00f" stroke-width=".85"/>
<circle cx="126.3" cy="146.4" r=".42" fill="#00f"/>
<path d="M126.3 143.6v2.8" fill="none" stroke="#00f" stroke-width=".85"/>
<circle cx="126.3" cy="143.6" r=".42" fill="#00f"/>
<path d="M126.3 140.7v2.9" fill="none" stroke="#00f" stroke-width=".85"/>
<circle cx="126.3" cy="140.7" r=".42" fill="#00f"/>
<path d="M126.3 137.8v2.9" fill="none" stroke="#00f" stroke-width=".85"/>
<circle cx="126.3" cy="137.8" r=".42" fill="#00f"/>
<path d="M126.3 135v2.8" fill="none" stroke="#00f" stroke-width=".85"/>
<circle cx="126.3" cy="135" r=".42" fill="#00f"/>
<path d="M126.3 129.2v2.9" fill="none" stroke="#00f" stroke-width=".85"/>
<circle cx="126.3" cy="129.2" r=".42" fill="#00f"/>
<path d="M126.3 132.1v2.9" fill="none" stroke="#00f" stroke-width=".85"/>
<circle cx="126.3" cy="132.1" r=".42" fill="#00f"/>
<g fill="none" stroke="#4200ff" stroke-width=".25">
<path d="M135 114.9h.1M135 114.9h8.6M172.3 114.9h.1M172.3 114.9h22.9M186.6 114.9h.1M186.6 114.9v31.5M209.6 114.9h.1M215.3 112h.1M215.3 112v2.9h-5.7M186.6 129.2h.1M186.6 129.2h8.6M209.6 129.2h.1"/>
<path d="M209.6 129.2h2.8M212.4 129.2h.1M212.4 129.2v11.5M186.6 140.7h.1M186.6 155h.1M186.6 155v2.9M186.6 140.7h8.6M209.6 140.7h.1M209.6 140.7h8.6M212.4 140.7h.1M232.5 140.7h.1M232.5 140.7h2.9"/>
<path d="M235.4 140.7h.1M235.4 140.7v2.9"/>
</g>
<g fill="#f00" stroke="#f00" stroke-width=".25">
<circle cx="186.6" cy="114.9" r=".55"/>
<circle cx="186.6" cy="140.7" r=".55"/>
<circle cx="186.6" cy="129.2" r=".55"/>
<circle cx="212.4" cy="140.7" r=".55"/>
<circle cx="143.6" cy="34.5" r=".55"/>
<circle cx="183.7" cy="34.5" r=".55"/>
<circle cx="163.6" cy="34.5" r=".55"/>
<circle cx="169.4" cy="132.1" r=".55"/>
<circle cx="169.4" cy="129.2" r=".55"/>
<circle cx="169.4" cy="134.9" r=".55"/>
<circle cx="169.4" cy="140.7" r=".55"/>
<circle cx="169.4" cy="137.8" r=".55"/>
<circle cx="169.4" cy="143.6" r=".55"/>
<circle cx="169.4" cy="146.4" r=".55"/>
</g>
<g font-size="2.6">
<text x="49.7" y="27.9">A[4-7]</text>
<text x="183.7" y="28.2">3.3V</text>
<text x="66.1" y="45.4">U1</text>
<text x="112.6" y="42.5">A4</text>
<text x="123.5" y="42.5">Q1</text>
<text x="132.7" y="42.5">A5</text>
<text x="143.6" y="42.5">Q2</text>
<text x="152.8" y="42.5">A6</text>
<text x="163.7" y="42.5">Q3</text>
<text x="172.8" y="42.5">A7</text>
<text x="183.7" y="42.5">Q4</text>
<text x="66.1" y="48.3">AVR128DB48_CNANO</text>
<text x="124.1" y="51.1">M0</text>
<text x="144.1" y="51.1">M1</text>
<text x="164.3" y="51.1">M2</text>
<text x="173.1" y="53.7">M[0-3]</text>
<text x="184.3" y="51.1">M3</text>
<text x="62.7" y="59.7">1</text>
<text x="108.2" y="59.7">56</text>
<text x="212.4" y="54.1">U4</text>
<text x="212.4" y="56.9">4-Digit 7-Segment</text>
<text x="62.7" y="62.6">2</text>
<text x="62.7" y="65.4">3</text>
<text x="108.2" y="65.4">54</text>
<text x="108.2" y="62.6">55</text>
<text x="126.3" y="65.5">3.3V</text>
<text x="195.8" y="65.5">M3</text>
<text x="209" y="65.4">1</text>
<text x="243.1" y="65.4">16</text>
<text x="253.2" y="65.5">N1</text>
<text x="62.7" y="68.3">4</text>
<text x="62.7" y="71.2">5</text>
<text x="108.2" y="68.3">53</text>
<text x="108.2" y="71.2">51</text>
<text x="138.7" y="68.1">P[0-6]</text>
<text x="152.2" y="71.2">RN1</text>
<text x="181.5" y="71.2">N3</text>
<text x="195.8" y="68.3">M2</text>
<text x="209" y="68.3">2</text>
<text x="209" y="71.2">3</text>
<text x="243.1" y="71.2">14</text>
<text x="243.1" y="68.3">15</text>
<text x="253.2" y="68.3">N6</text>
<text x="253.2" y="71.2">N0</text>
<text x="62.7" y="76.9">7</text>
<text x="62.7" y="74">6</text>
<text x="108.2" y="76.9">50</text>
<text x="108.2" y="74">52</text>
<text x="124.1" y="77">P6</text>
<text x="138.4" y="77">P0</text>
<text x="148.8" y="76.9">1</text>
<text x="152.2" y="74.1">330</text>
<text x="162.8" y="76.9">16</text>
<text x="170" y="77">N0</text>
<text x="181.5" y="77">N4</text>
<text x="209" y="74">4</text>
<text x="209" y="76.9">5</text>
<text x="243.1" y="76.9">12</text>
<text x="243.1" y="74">13</text>
<text x="253.2" y="74.1">N2</text>
<text x="34.5" y="82.8">RN2</text>
<text x="62.7" y="79.8">8</text>
<text x="62.7" y="82.6">9</text>
<text x="108.2" y="82.6">48</text>
<text x="108.2" y="79.8">49</text>
<text x="124.1" y="79.8">P3</text>
<text x="124.1" y="82.7">P2</text>
<text x="138.4" y="79.8">P1</text>
<text x="138.4" y="82.7">P2</text>
<text x="148.8" y="79.8">2</text>
<text x="148.8" y="82.6">3</text>
<text x="162.8" y="82.6">14</text>
<text x="162.8" y="79.8">15</text>
<text x="170" y="79.8">N1</text>
<text x="170" y="82.7">N2</text>
<text x="195.8" y="79.8">M1</text>
<text x="209" y="79.8">6</text>
<text x="209" y="82.6">7</text>
<text x="243.1" y="82.6">10</text>
<text x="243.1" y="79.8">11</text>
<text x="253.2" y="79.8">N5</text>
<text x="20.7" y="88.4">A4</text>
<text x="31.1" y="88.4">1</text>
<text x="34.5" y="85.6">330</text>
<text x="45.1" y="88.4">8</text>
<text x="61.2" y="85.5">10</text>
<text x="61.2" y="88.4">11</text>
<text x="108.2" y="88.4">46</text>
<text x="108.2" y="85.5">47</text>
<text x="124.1" y="85.6">P1</text>
<text x="124.1" y="88.4">P0</text>
<text x="138.4" y="85.6">P3</text>
<text x="138.4" y="88.4">P4</text>
<text x="148.8" y="85.5">4</text>
<text x="148.8" y="88.4">5</text>
<text x="162.8" y="88.4">12</text>
<text x="162.8" y="85.5">13</text>
<text x="170" y="85.6">N3</text>
<text x="170" y="88.4">N4</text>
<text x="195.8" y="85.6">M0</text>
<text x="209" y="85.5">8</text>
<text x="243.1" y="85.5">9</text>
<text x="20.7" y="91.3">A5</text>
<text x="20.7" y="94.2">A6</text>
<text x="31.1" y="91.3">2</text>
<text x="31.1" y="94.1">3</text>
<text x="45.1" y="94.1">6</text>
<text x="45.1" y="91.3">7</text>
<text x="61.2" y="91.3">12</text>
<text x="61.2" y="94.1">13</text>
<text x="108.2" y="94.1">44</text>
<text x="108.2" y="91.3">45</text>
<text x="124.1" y="91.3">P7</text>
<text x="124.1" y="94.2">P5</text>
<text x="138.4" y="91.3">P5</text>
<text x="138.4" y="94.2">P6</text>
<text x="148.8" y="91.3">6</text>
<text x="148.8" y="94.1">7</text>
<text x="162.8" y="94.1">10</text>
<text x="162.8" y="91.3">11</text>
<text x="170" y="91.3">N5</text>
<text x="170" y="94.2">N6</text>
<text x="201.5" y="94.2">N7</text>
<text x="20.7" y="97">A7</text>
<text x="31.1" y="97">4</text>
<text x="45.1" y="97">5</text>
<text x="61.2" y="99.9">15</text>
<text x="61.2" y="97">14</text>
<text x="108.2" y="99.9">42</text>
<text x="108.2" y="97">43</text>
<text x="124.1" y="97">P4</text>
<text x="138.4" y="97">P7</text>
<text x="148.8" y="97">8</text>
<text x="162.8" y="97">9</text>
<text x="170" y="97">N7</text>
<text x="221.9" y="99.7">N[0-7]</text>
<text x="61.2" y="102.7">16</text>
<text x="61.2" y="105.6">17</text>
<text x="108.2" y="105.6">40</text>
<text x="108.2" y="102.7">41</text>
<text x="146.4" y="105.7">U5A</text>
<text x="61.2" y="108.5">18</text>
<text x="61.2" y="111.3">19</text>
<text x="108.2" y="111.3">38</text>
<text x="108.2" y="108.5">39</text>
<text x="126.9" y="111.4">E0</text>
<text x="146.4" y="108.6">54HC14</text>
<text x="198.1" y="108.6">R4</text>
<text x="198.1" y="111.5">15k</text>
<text x="212.4" y="108.6">3.3V</text>
<text x="49.4" y="114.3">C0</text>
<text x="49.4" y="117.1">C1</text>
<text x="61.2" y="114.2">20</text>
<text x="61.2" y="117.1">21</text>
<text x="61.2" y="120">22</text>
<text x="108.2" y="120">35</text>
<text x="108.2" y="117.1">36</text>
<text x="108.2" y="114.2">37</text>
<text x="116.9" y="114.3">C7</text>
<text x="116.9" y="117.1">C6</text>
<text x="148.8" y="114.2">2</text>
<text x="165.6" y="114.2">1</text>
<text x="49.4" y="120">C2</text>
<text x="49.4" y="122.9">C3</text>
<text x="61.2" y="125.7">24</text>
<text x="61.2" y="122.9">23</text>
<text x="108.2" y="125.7">33</text>
<text x="108.2" y="122.9">34</text>
<text x="116.9" y="120">C5</text>
<text x="116.9" y="122.9">C4</text>
<text x="146.4" y="122.9">SW1</text>
<text x="146.4" y="125.8">SW DIP-8</text>
<text x="169.4" y="122.9">3.3V</text>
<text x="195.2" y="122.9">D1</text>
<text x="195.2" y="125.8">DIODE</text>
<text x="61.2" y="128.6">25</text>
<text x="61.2" y="131.4">26</text>
<text x="108.2" y="131.4">31</text>
<text x="108.2" y="128.6">32</text>
<text x="134.1" y="128.6">C7</text>
<text x="134.1" y="131.5">C6</text>
<text x="61.2" y="134.3">27</text>
<text x="61.2" y="137.2">28</text>
<text x="108.2" y="137.2">29</text>
<text x="108.2" y="134.3">30</text>
<text x="134.1" y="134.4">C5</text>
<text x="134.1" y="137.2">C4</text>
<text x="196.4" y="136.4">R3</text>
<text x="218.2" y="134.4">SW2</text>
<text x="218.2" y="137.3">SW SPST</text>
<text x="134.1" y="140.1">C3</text>
<text x="134.1" y="143">C2</text>
<text x="196.4" y="138.7">20k</text>
<text x="81.3" y="148.5">C[0-7]</text>
<text x="134.1" y="145.8">C1</text>
<text x="134.1" y="148.7">C0</text>
<text x="192.1" y="151.6">C1</text>
<text x="192.1" y="154.2">1uF</text>
<text x="172.3" y="186.1">Title</text>
<text x="183.7" y="188.9">Lab 9 Schematic - Design Task 2</text>
<text x="172.3" y="194.7">Size</text>
<text x="175.1" y="197.6">A</text>
<text x="183.7" y="194.7">Document Number</text>
<text x="183.7" y="197.6">Jason Chen - ESE 280 Section 1 Fall 2022</text>
<text x="267" y="194.7">Rev</text>
<text x="269.8" y="197.6">1</text>
<text x="172.3" y="203.3">Date:</text>
<text x="187.2" y="203.3">Wednesday, November 02, 2022</text>
<text x="229.7" y="203.3">Sheet</text>
<text x="244" y="203.3">1</text>
<text x="252.6" y="203.3">of</text>
<text x="261.2" y="203.3">1</text>
</g>
<g font-size="2.6" fill="#cc8006">
<text x="83.9" y="53.8">USB</text>
<text x="79.5" y="61">Debugger</text>
<text x="75.3" y="95.4">AVR128DB48</text>
</g>
<g font-size="2.6" fill="#00c">
<text x="67.5" y="64.4">ID</text>
<text x="67.5" y="61.5">NC</text>
<text x="97.7" y="61.5">VBUS</text>
<text x="98" y="64.4">VOFF</text>
<text x="67.5" y="67.3">PB0 (CDC RX)</text>
<text x="67.5" y="70.1">PB1(CDC TX)</text>
<text x="89.2" y="70.1">DBG0 (UPDI)</text>
<text x="90.6" y="67.3">PF6 (DBG3)</text>
<text x="212.4" y="67">Digit1</text>
<text x="212.4" y="69.8">Digit2</text>
<text x="238.8" y="69.8">G</text>
<text x="239.1" y="67">B</text>
<text x="67.5" y="75.9">PB2 (DBG2)</text>
<text x="67.5" y="73">PB3 (DBG1)</text>
<text x="99.1" y="73">GND</text>
<text x="99.5" y="75.9">VTG</text>
<text x="212.4" y="75.6">Colon</text>
<text x="212.7" y="72.7">D</text>
<text x="238.8" y="75.6">C</text>
<text x="239.1" y="72.7">A</text>
<text x="67.5" y="78.7">PF4</text>
<text x="67.5" y="81.6">PF5</text>
<text x="99.8" y="81.6">PD3</text>
<text x="99.8" y="78.7">PD6</text>
<text x="212.4" y="78.4">E</text>
<text x="212.4" y="81.3">Digit3</text>
<text x="234" y="78.4">Colon</text>
<text x="239.1" y="81.3">F</text>
<text x="67.5" y="84.5">PA2</text>
<text x="67.5" y="87.3">PA3</text>
<text x="99.8" y="87.3">PD1</text>
<text x="99.8" y="84.5">PD2</text>
<text x="212.4" y="87">Digit4</text>
<text x="212.7" y="84.2">DP</text>
<text x="235.7" y="87">DE3</text>
<text x="235.7" y="84.2">DE3</text>
<text x="67.5" y="90.2">PA4</text>
<text x="67.5" y="93.1">PA5</text>
<text x="67.5" y="96">PA6</text>
<text x="99.8" y="96">PD5</text>
<text x="99.8" y="93.1">PD7</text>
<text x="99.8" y="90.2">PD0</text>
<text x="67.5" y="101.7">GND</text>
<text x="67.5" y="98.8">PA7</text>
<text x="99.1" y="101.7">GND</text>
<text x="99.8" y="98.8">PD4</text>
<text x="67.5" y="104.6">PB0</text>
<text x="67.5" y="107.4">PB1</text>
<text x="99.9" y="107.4">PE2</text>
<text x="99.9" y="104.6">PE3</text>
<text x="67.5" y="110.3">PF2</text>
<text x="67.5" y="113.2">PF3</text>
<text x="99.9" y="113.2">PE0</text>
<text x="99.9" y="110.3">PE1</text>
<text x="67.5" y="116">PC0</text>
<text x="67.5" y="118.9">PC1</text>
<text x="99.8" y="118.9">PC6</text>
<text x="99.8" y="116">PC7</text>
<text x="67.5" y="121.8">PC2</text>
<text x="67.5" y="124.7">PC3</text>
<text x="99.8" y="124.7">PC4</text>
<text x="99.8" y="121.8">PC5</text>
<text x="67.5" y="127.5">GND</text>
<text x="67.5" y="130.4">PA0</text>
<text x="99.1" y="127.5">GND</text>
<text x="99.9" y="130.4">PB5</text>
<text x="67.5" y="133.3">PA1</text>
<text x="67.5" y="136.1">PB2 (SW0)</text>
<text x="99.9" y="133.3">PB4</text>
<text x="100.1" y="136.1">PF1</text>
<text x="67.5" y="139">PB3 (LED0)</text>
<text x="100.1" y="139">PF0</text>
</g>
<g font-size="2.1">
<text x="30.2" y="2.2">5</text>
<text x="84.7" y="2.2">4</text>
<text x="139.2" y="2.2">3</text>
<text x="193.8" y="2.2">2</text>
<text x="248.3" y="2.2">1</text>
<text x=".8" y="29.8">D</text>
<text x="276.3" y="29.8">D</text>
<text x=".8" y="80.1">C</text>
<text x="276.3" y="80.1">C</text>
<text x=".8" y="130.3">B</text>
<text x="276.3" y="130.3">B</text>
<text x=".8" y="180.5">A</text>
<text x="276.3" y="180.5">A</text>
<text x="30.2" y="206">5</text>
<text x="84.7" y="206">4</text>
<text x="139.2" y="206">3</text>
<text x="193.8" y="206">2</text>
<text x="248.3" y="206">1</text>
</g>
</svg>
